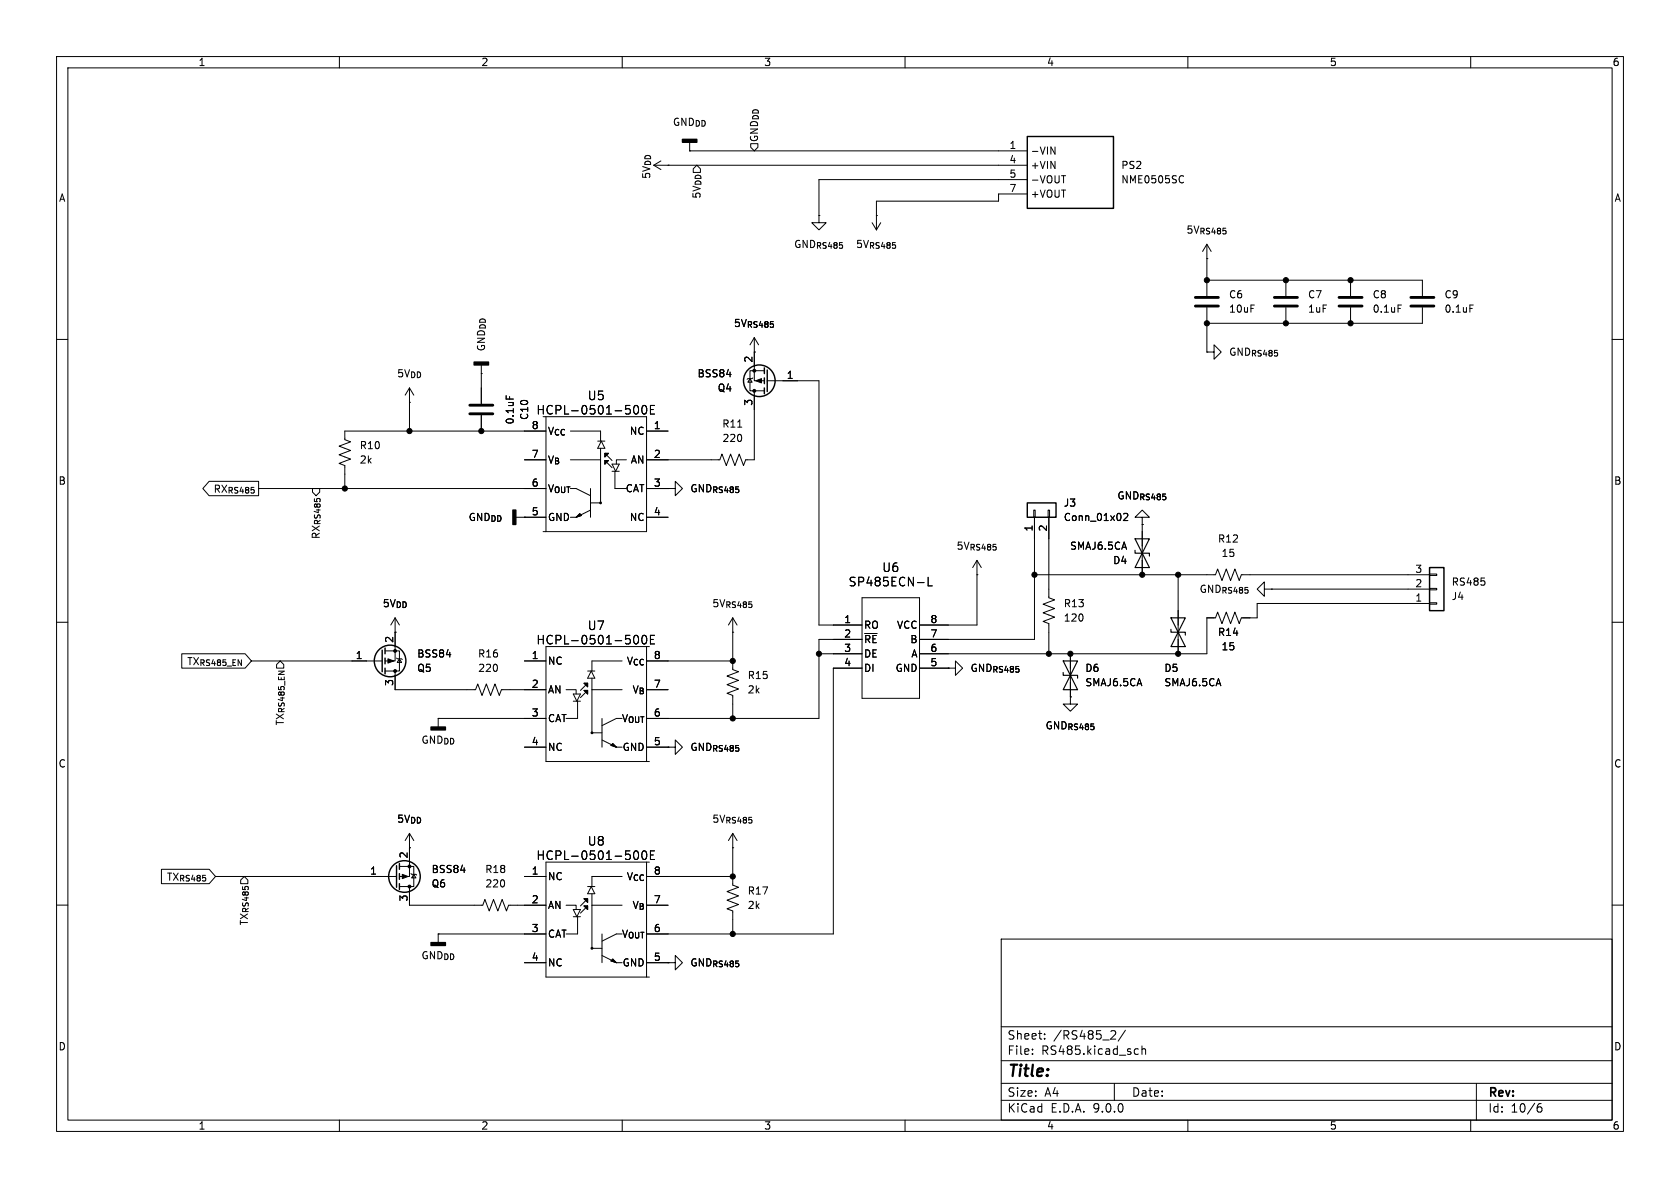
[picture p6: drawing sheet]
<svg xmlns="http://www.w3.org/2000/svg" width="297mm" height="210mm" viewBox="0 0 297 210" stroke-linecap="round" stroke-linejoin="round" font-family="sans-serif">
<g fill="none" stroke="#000" stroke-width=".18">
<path d="M10 10h277v190h-277zM12 12h273v186h-273zM60 10v2M110 10v2M160 10v2M210 10v2M260 10v2M115.6 29.2h66M115.6 29.2l1.2 .8M116.8 28.4l-1.2 .8M118.1 29.2h.1M121.9 26.7h.1"/>
<path d="M121.9 25.1v1.6M121.9 26.7h59.7M132.7 25.4h1.3v.6l-.7 .7-.6-.7zM144.8 38.1v1.3h1.2l-1.2 1.2-1.3-1.2h1.3M144.8 38.1h.1M154.2 39.4l.7 1.2M154.9 38.1h.1M155.7 39.4l-.8 1.2M181.6 31.8h-36.8v6.3M181.6 34.3h-5.1v1.3h-21.6v5M185.8 26l.7 1.2v-1.2M187.7 31.1h.7"/>
<path d="M209 31.1l.2 .1M209.2 32.2l-.2 .1M133.3 59.7v7.6h1.8M133.3 59.7l-.7 1.3M133.3 59.7l.8 1.3M213.4 45.7h.1M213.4 43.2l-.8 1.3M213.4 43.2l.7 1.3M213.4 43.2v9.1M213.4 54.4v7.8M213.4 49.5h38.1v2.8M227.3 49.5v2.8"/>
<path d="M227.3 54.4v2.8M238.8 49.5v2.8M238.8 54.4v2.8M247.2 53.9h.6M251.5 54.4v2.8h-38.1M259.9 53.9h.6M10 60h2M72.4 71.1h.1M72.4 68.6v7.6M72.4 68.6l-.8 1.3M72.4 68.6l.8 1.3M85.1 66h.1"/>
<path d="M85.1 64.5v6.9M85.1 73.4v2.8M89.5 69.9v.6M96 73.7h18.3v20.3h-18.3M96.5 76.2h-35.5v1.5l1 .4-2.1 .8 2.1 .7-2.1 .8 2.1 .8-2.1 .7 1.1 .4v4.1M96.5 73.7v20.3M100.8 76.2h5.4v1.8M105.7 78h1.2M106.2 79.2v9.7h-1.8M106.3 78l.6 1.2h-1.2zM112 72.3l.2-.5 .2-.1a.83 .83 0 0 1 .6 .6 .83 .83 0 0 1-.3 .8h-.5l-.2-.5M113.6 71.8l.2-.1a.83 .83 0 0 1 .6 .6 .83 .83 0 0 1-.3 .8l-.1 .1a.82 .82 0 0 1-.4-1.4z"/>
<path d="M114.3 76.2h3.8M115 72.4h.5M115.7 71.7h-.7v1.5h.7M130.4 75.5h.7M132.6 66.9l.4 .7h-.8zM133.1 66.8l-.1 .1h-.8l-.1 .2M133.3 69.1v12.2h-1.5l-.4 1-.7-2-.8 2-.7-2-.8 2-.8-2-.3 1h-13M133.3 62.2h.1M135.1 65.5h-2.5v3.6h2.5M135.6 67.3h9.2v43.2h7.6M213.4 62.2h1.2v-1.2l1.3 1.2-1.3 1.3v-1.3M213.4 62.2h.1"/>
<path d="M285 60h2M37 85.1h8.7v2.5h-8.7l-1.1-1.2zM45.7 86.4h50.8M91.2 91.4h5.3M92.7 91.4h.1M92.7 81.3h3.8M100.8 81.3h5.4M100.8 91.4h1.1M102.5 90.8l.3 .3-.9 .3zM104.4 86.4v5M104.4 90.2l-2.5 1.2M106.9 80.1l1.3 1.3"/>
<path d="M106.9 81.4l1.3 1.3M106.9 80.1h.7l-.7 .7zM106.9 81.4h.7l-.7 .6zM108.2 82h1.3l-.7 1.3zM108.2 83.3h1.3M108.7 83.3v3.1h2M110.7 81.3h-1.7v.7M114.3 86.4h3.8M114.3 91.4h3.8M118.1 86.4h1.3v-1.3l1.2 1.3-1.2 1.2v-1.2M118.1 86.4h.1M172.7 99.1v11.4h-10.1"/>
<path d="M172.7 99.1l-.7 1.2M172.7 99.1l.8 1.2M182.8 90.2h.2v1.2h-.2zM182.9 91.4v21.6h-20.3M185.3 90.2h.2v1.2h-.2zM185.4 91.4v14.3l1 .3-2 .8 2 .8-2 .7 2 .8-2 .8 1 .3v5.4M198.7 90.9l.4-.2 .3 .4-.8 .9h.8M201.9 91.4h1.3l-1.3-1.2-1.2 1.2h1.2v1.3M201.9 92.7h.1M201.9 92.7v8.9M10 110h2M32.1 115.6h11.2l1.1 1.2-1.1 1.3h-11.2z"/>
<path d="M44.4 116.8h23.2M68.1 115.1h2.5v3.5h-2.5M69.8 118.6v3.3h14.3l.4-1 .7 2 .8-2 .7 2 .8-2 .8 2 .3-1h7.9M69.8 111.8h.1M69.8 109.2v7.6h-1.7M69.8 109.2l-.7 1.3M69.8 109.2l.8 1.3M70.1 116.3l.1 .2h.8l.1 .1M70.6 116.5l.4 .6h-.8zM92.7 116.8h3.8M103.9 118.6h1.3M104.5 118.6l.7 1.3h-1.3z"/>
<path d="M104.6 119.9v9.6h1.8M110 116.8h-5.4v1.8M112 112.9l.2-.4 .2-.2a.83 .83 0 0 1 .6 .6 .83 .83 0 0 1-.3 .9h-.5l-.2-.5M113.6 112.5l.2-.2a.83 .83 0 0 1 .6 .6 .83 .83 0 0 1-.3 .9h-.1a.82 .82 0 0 1-.4-1.3zM114.3 114.3v20.3M114.3 116.8h15.2M114.8 114.3h-18.3v20.3h18.3M115 113h.5M115.7 112.3h-.7v1.5h.7M129.5 109.2v9.2l1.1 .3-2.1 .8 2.1 .8-2.1 .7 2.1 .8-2.1 .8 1 .3v4.1M129.5 111.8h.1M129.5 109.2l-.7 1.3"/>
<path d="M129.5 109.2l.8 1.3M144.8 115.6h7.6M152.4 105.7h10.2v17.7h-10.2zM152.4 118.1h-5.1v47h-33M152.4 113h-7.6v14h-30.5M162.6 118.1h5M164.1 102v1.6h.7M167.6 118.1h1.3v-1.3l1.3 1.3-1.3 1.3v-1.3M167.6 118.1h.1M172.7 101.6h.1M182.9 101.6h32l.4-1 .7 2 .8-2 .8 2 .7-2 .8 2 .4-1h33.2M189.2 115.6v7.6"/>
<path d="M208.3 101.6v14M223.5 104.1v-1.2l-1.3 1.2 1.3 1.3v-1.3h1.3M224.8 104.1h.1M224.8 104.1h27.9M252.7 106.6h1.3v.2h-1.3zM252.7 104h1.3v.3h-1.3zM252.7 101.5h1.3v.2h-1.3zM252.7 106.7h-30.5v2.5h-2.7l-.4 1-.8-2-.7 2-.8-2-.8 2-.7-2-.4 1h-1.5v6.4h-50.8M262.5 102.8v.5M285 110h2M77.5 127h.1M77.5 127h19"/>
<path d="M77.5 127v1.5M92.7 132.1h3.8M100.1 121.9h1.8v.8M101.3 122.7h1.3l-.6 1.3zM101.3 124h1.3M102.1 124v3h-2M103.3 120.8h.6v.6zM103.3 122h.6v.7zM103.9 120.8l-1.3 1.2M103.9 122l-1.3 1.3M104.6 121.9h5.4M106.4 127v5.1"/>
<path d="M106.4 130.8l2.6 1.3M108 131.8l.3-.4 .7 .7zM109 132.1h1M110 127h-1l-2.6 1.3M114.3 121.9h3.8M114.3 132.1h3.8M118.1 132.1h1.3v-1.3l1.2 1.3-1.2 1.3v-1.3M118.1 132.1h.1M189.2 123.2v1.3h1.3l-1.3 1.2-1.2-1.2h1.2M189.2 123.2h.1M28.5 153.7h8.5l1.1 1.2-1.1 1.3h-8.5zM38.1 154.9h32"/>
<path d="M70.6 153.2h2.6v3.5h-2.6M72.4 149.9h.1M72.4 156.7v3.3h12.9l.4-1 .8 2 .7-2 .8 2 .8-2 .7 2 .4-1h6.6M72.4 147.3v7.6h-1.8M72.4 147.3l-.8 1.3M72.4 147.3l.8 1.3M72.6 154.4l.2 .2h.7l.2 .1M73.2 154.6l.3 .6h-.7zM92.7 154.9h3.8M103.3 158.9h.6v.6zM103.9 158.9l-1.3 1.2M103.9 156.7h1.3"/>
<path d="M104.5 156.7l.7 1.3h-1.3zM104.6 158v9.6h1.8M110 154.9h-5.4v1.8M112 151l.2-.4 .2-.2a.83 .83 0 0 1 .6 .6 .83 .83 0 0 1-.3 .9h-.5l-.2-.5M113.7 150.5l.1-.1a.83 .83 0 0 1 .6 .6 .83 .83 0 0 1-.3 .9h-.1a.83 .83 0 0 1-.6-.6 .83 .83 0 0 1 .3-.8zM114.3 152.4v20.3M114.3 154.9h15.2M114.8 152.4h-18.3v20.3h18.3M115 151.1h.5M115.7 150.4h-.7v1.5h.7M129.5 147.3v9.2l1.1 .3-2.1 .8 2.1 .8-2.1 .7 2.1 .8-2.1 .8 1 .3v4.1M129.5 149.9h.1"/>
<path d="M129.5 147.3l-.7 1.3M129.5 147.3l.8 1.3M10 160h2M77.5 165.1h.1M77.5 165.1h19M77.5 165.1v1.5M92.7 170.2h3.8M100.1 160h1.8v.8M101.3 160.8h1.3l-.6 1.3zM101.3 162.1h1.3M102.1 162.1v3h-2M103.3 160.1h.6v.7z"/>
<path d="M103.9 160.1l-1.3 1.3M104.6 160h5.4M106.4 165.1v5.1M106.4 168.9l2.6 1.3M108 169.9l.3-.4 .7 .7zM109 170.2h1M110 165.1h-1l-2.6 1.3M114.3 160h3.8M114.3 170.2h3.8M118.1 170.2h1.3v-1.3l1.2 1.3-1.2 1.3v-1.3M118.1 170.2h.1M177 166h108v32h-108z"/>
<path d="M285 160h2M60 198v2M110 198v2M160 198v2M177 194.5h108M177 191.5h108M177 187.5h108M177 181.5h108M182.5 186.3v.1M182.5 185.5v.1M184.7 183.6v.1M184.7 182.8v.1"/>
<path d="M196.6 182.2l.5 .1 .1 .3-.9 1.1h.9M197 191.5v3M199 182.1l-1.3 2M200.8 185.4l.4 .1M201.2 186.3l-.4 .1M201.9 185.5l.2-.1 .4 .1v.9M201.9 184.9v1.5M210 198v2M260 198v2M261 191.5v6.5M271.7 196l.3-.3h.5l.1 .3v.3l-.3 .3-.4-.1-.2-.2M272.5 195.1a.59 .59 0 0 0-.8 .6"/>
</g>
<path d="M120.6 24.6h2.6v.5h-2.6zM83.8 64h2.6v.5h-2.6zM90.7 90.2h.5v2.5h-.5zM76.2 128.5h2.5v.5h-2.5zM76.2 166.6h2.5v.5h-2.5z" fill="#000" stroke="#000" stroke-width=".25"/>
<path d="M200.7 95.3h2.5l-1.3 2.5zM200.7 97.3v.5h2.5v.5M201.9 97.8l1.3 2.5h-2.5zM188 118.9v.5h2.5v.5M188 116.8h2.5l-1.3 2.6zM189.2 119.4l1.3 2.5h-2.5zM207 109.2h2.5l-1.2 2.6zM207 111.3v.5h2.5v.5M208.3 111.8l1.2 2.5h-2.5z" fill="none" stroke="#000" stroke-width=".2"/>
<g fill="none" stroke="#000" stroke-width=".25">
<path d="M181.6 24.1h15.2v12.7h-15.2zM135.1 65v1M135.1 66.8v1M135.1 68.6v1M135.6 65.4v3.8M181.6 88.9h5.1v2.5h-5.1zM67.6 114.9v3.8M68.1 114.6v1M68.1 116.3v1M68.1 118.1v1M252.7 100.3h2.6v7.7h-2.6zM70.1 153v3.8"/>
<path d="M70.6 152.7v1M70.6 154.4v1M70.6 156.2v1"/>
<circle cx="134.2" cy="67.3" r="2.79"/>
<circle cx="106.2" cy="88.9" r=".13"/>
<circle cx="69" cy="116.8" r="2.79"/>
<circle cx="104.6" cy="129.5" r=".13"/>
<circle cx="71.5" cy="154.9" r="2.79"/>
<circle cx="104.6" cy="167.6" r=".13"/>
</g>
<g fill="#000" stroke="#000" stroke-width=".18">
<path d="M133.6 67.3l1-.4v.8zM102.5 90.8l.3 .3-.9 .3zM106.9 80.1h.7l-.7 .7zM106.9 81.4h.7l-.7 .6zM68.6 116.5l1 .3-1 .4zM103.3 120.8h.6v.6zM103.3 122h.6v.7zM108 131.8l.3-.4 .7 .7zM71.1 154.6l1 .3-1 .4zM103.3 158.9h.6v.6zM103.3 160.1h.6v.7zM108 169.9l.3-.4 .7 .7z"/>
<circle cx="213.4" cy="49.5" r=".46"/>
<circle cx="213.4" cy="57.2" r=".46"/>
<circle cx="227.3" cy="57.2" r=".46"/>
<circle cx="227.3" cy="49.5" r=".46"/>
<circle cx="238.8" cy="49.5" r=".46"/>
<circle cx="238.8" cy="57.2" r=".46"/>
<circle cx="72.4" cy="76.2" r=".46"/>
<circle cx="85.1" cy="76.2" r=".46"/>
<circle cx="133.3" cy="69.1" r=".25"/>
<circle cx="133.3" cy="65.5" r=".25"/>
<circle cx="61" cy="86.4" r=".46"/>
<circle cx="69.8" cy="118.6" r=".25"/>
<circle cx="69.8" cy="115.1" r=".25"/>
<circle cx="129.5" cy="116.8" r=".46"/>
<circle cx="144.8" cy="115.6" r=".46"/>
<circle cx="182.9" cy="101.6" r=".46"/>
<circle cx="185.4" cy="115.6" r=".46"/>
<circle cx="189.2" cy="115.6" r=".46"/>
<circle cx="201.9" cy="101.6" r=".46"/>
<circle cx="208.3" cy="115.6" r=".46"/>
<circle cx="208.3" cy="101.6" r=".46"/>
<circle cx="129.5" cy="127" r=".46"/>
<circle cx="72.4" cy="156.7" r=".25"/>
<circle cx="72.4" cy="153.2" r=".25"/>
<circle cx="129.5" cy="154.9" r=".46"/>
<circle cx="129.5" cy="165.1" r=".46"/>
</g>
<path d="M211.3 52.6h4.1M211.3 54.1h4.1M225.3 52.6h4.1M225.3 54.1h4.1M236.7 52.6h4.1M236.7 54.1h4.1M249.4 52.6h4.1M249.4 54.1h4.1M83.1 71.6h4M83.1 73.2h4" fill="none" stroke="#000" stroke-width=".51"/>
<text font-size="2.8" x="178" y="190.9">Title:</text>
<g font-size="2.1">
<text x="103.8" y="70.9">U5</text>
<text x="94.7" y="73.5">HCPL-0501-500E</text>
<text x="155.9" y="101.3">U6</text>
<text x="149.9" y="103.9">SP485ECN-L</text>
<text x="103.8" y="111.6">U7</text>
<text x="94.7" y="114.1">HCPL-0501-500E</text>
<text x="103.8" y="149.7">U8</text>
<text x="94.7" y="152.2">HCPL-0501-500E</text>
<text x="178" y="184">Sheet:</text>
<text x="186.2" y="184">/RS485_2/</text>
<text x="178" y="186.7">File:</text>
<text x="184.1" y="186.7">RS485.kicad_sch</text>
<text x="178" y="196.9">KiCad</text>
<text x="178" y="194.1">Size:</text>
<text x="184.7" y="194.1">A4</text>
<text x="185.7" y="196.9">E.D.A.</text>
<text x="193.3" y="196.9">9.0.0</text>
<text x="200" y="194.1">Date:</text>
<text x="263" y="194.3">Rev:</text>
<text x="263" y="196.9">Id:</text>
<text x="267.1" y="196.9">10/6</text>
</g>
<g font-size="1.8">
<text x="35" y="11.9">1</text>
<text x="85" y="11.9">2</text>
<text x="135" y="11.9">3</text>
<text x="185" y="11.9">4</text>
<text x="235" y="11.9">5</text>
<text x="285" y="11.9">6</text>
<text x="118.8" y="22.5">GND_{DD}</text>
<text x="134.2" y="25.2" transform="rotate(-90 134.2 25.2)">GND_{DD}</text>
<text x="178.4" y="26.4">1</text>
<text x="178.4" y="29">4</text>
<text x="182.1" y="27.5">-VIN</text>
<text x="10.3" y="35.9">A</text>
<text x="115.2" y="31.7" transform="rotate(-90 115.2 31.7)">5V_{DD}</text>
<text x="124.1" y="35.3" transform="rotate(-90 124.1 35.3)">5V_{DD}</text>
<text x="178.4" y="31.5">5</text>
<text x="178.4" y="34">7</text>
<text x="182.1" y="30.1">+VIN</text>
<text x="182.1" y="32.6">-VOUT</text>
<text x="182.1" y="35.2">+VOUT</text>
<text x="198.1" y="30.1">PS2</text>
<text x="198.1" y="32.6">NME0505SC</text>
<text x="285.3" y="35.9">A</text>
<text x="209.6" y="41.5">5V_{RS485}</text>
<text x="140.3" y="44">GND_{RS485}5V_{RS485}</text>
<text x="217.2" y="52.9">C6</text>
<text x="231.1" y="52.9">C7</text>
<text x="242.6" y="52.9">C8</text>
<text x="255.3" y="52.9">C9</text>
<text x="129.6" y="58">5V_{RS485}</text>
<text x="217.2" y="55.5">10uF</text>
<text x="231.1" y="55.5">1uF</text>
<text x="242.6" y="55.5">0.1uF</text>
<text x="255.3" y="55.5">0.1uF</text>
<text x="86" y="62.2" transform="rotate(-90 86 62.2)">GND_{DD}</text>
<text x="133.1" y="64.2" transform="rotate(-90 133.1 64.2)">2</text>
<text x="217.2" y="63.1">GND_{RS485}</text>
<text x="70.1" y="66.9">5V_{DD}</text>
<text x="123.2" y="66.9">BSS84</text>
<text x="126.8" y="69.4">Q4</text>
<text x="133.1" y="71.8" transform="rotate(-90 133.1 71.8)">3</text>
<text x="139" y="67.1">1</text>
<text x="91" y="75.1" transform="rotate(-90 91 75.1)">0.1uF</text>
<text x="93.6" y="74.3" transform="rotate(-90 93.6 74.3)">C10</text>
<text x="93.9" y="75.9">8</text>
<text x="96.8" y="77.1">V_{CC}</text>
<text x="111.2" y="77.1">NC</text>
<text x="115.5" y="75.9">1</text>
<text x="127.6" y="75.8">R11</text>
<text x="63.5" y="79.6">R10</text>
<text x="63.5" y="82.1">2k</text>
<text x="93.9" y="81">7</text>
<text x="96.8" y="82.1">V_{B}</text>
<text x="111.4" y="82.1">AN</text>
<text x="115.5" y="81">2</text>
<text x="127.6" y="78.3">220</text>
<text x="10.3" y="85.9">B</text>
<text x="37.6" y="87.3">RX_{RS485}</text>
<text x="93.9" y="86.1">6</text>
<text x="96.8" y="87.2">V_{OUT}</text>
<text x="110.5" y="87.2">CAT</text>
<text x="115.5" y="86.1">3</text>
<text x="121.9" y="87.2">GND_{RS485}</text>
<text x="188" y="89.8">J3</text>
<text x="197.4" y="88.5">GND_{RS485}</text>
<text x="285.3" y="85.9">B</text>
<text x="56.7" y="95.4" transform="rotate(-90 56.7 95.4)">RX_{RS485}</text>
<text x="82.7" y="92.3">GND_{DD}</text>
<text x="93.9" y="91.2">5</text>
<text x="96.8" y="92.3">GND</text>
<text x="111.2" y="92.3">NC</text>
<text x="115.5" y="91.2">4</text>
<text x="182.6" y="94.1" transform="rotate(-90 182.6 94.1)">1</text>
<text x="185.2" y="94.1" transform="rotate(-90 185.2 94.1)">2</text>
<text x="188" y="92.3">Conn_01x02</text>
<text x="169" y="97.4">5V_{RS485}</text>
<text x="189.1" y="97.4">SMAJ6.5CA</text>
<text x="196.7" y="99.9">D4</text>
<text x="215.2" y="96.1">R12</text>
<text x="215.9" y="98.7">15</text>
<text x="250.1" y="101.3">3</text>
<text x="67.6" y="107.5">5V_{DD}</text>
<text x="125.8" y="107.5">5V_{RS485}</text>
<text x="188" y="107.5">R13</text>
<text x="212" y="105">GND_{RS485}</text>
<text x="250.1" y="106.4">1</text>
<text x="250.1" y="103.9">2</text>
<text x="256.5" y="106.3">J4</text>
<text x="256.5" y="103.7">RS485</text>
<text x="69.6" y="113.7" transform="rotate(-90 69.6 113.7)">2</text>
<text x="149.2" y="110.2">1</text>
<text x="149.2" y="112.8">2</text>
<text x="152.7" y="111.4">RO</text>
<text x="152.7" y="113.9">~{RE}</text>
<text x="158.5" y="111.4">VCC</text>
<text x="160.8" y="113.9">B</text>
<text x="164.4" y="110.2">8</text>
<text x="164.4" y="112.8">7</text>
<text x="188" y="110.1">120</text>
<text x="215.2" y="112.6">R14</text>
<text x="32.9" y="117.8">TX_{RS485_EN}</text>
<text x="62.8" y="116.6">1</text>
<text x="73.7" y="119">Q5</text>
<text x="73.7" y="116.4">BSS84</text>
<text x="84.4" y="116.4">R16</text>
<text x="84.4" y="119">220</text>
<text x="93.9" y="116.6">1</text>
<text x="96.8" y="117.7">NC</text>
<text x="110.7" y="117.7">V_{CC}</text>
<text x="115.5" y="116.6">8</text>
<text x="149.2" y="115.3">3</text>
<text x="149.2" y="117.9">4</text>
<text x="152.7" y="116.4">DE</text>
<text x="152.7" y="119">DI</text>
<text x="158.2" y="119">GND</text>
<text x="161" y="116.4">A</text>
<text x="164.4" y="115.3">6</text>
<text x="164.4" y="117.9">5</text>
<text x="171.5" y="119">GND_{RS485}</text>
<text x="191.8" y="119">D6</text>
<text x="205.7" y="119">D5</text>
<text x="215.9" y="115.2">15</text>
<text x="69.6" y="121.4" transform="rotate(-90 69.6 121.4)">3</text>
<text x="93.9" y="121.7">2</text>
<text x="96.8" y="122.8">AN</text>
<text x="111.7" y="122.8">V_{B}</text>
<text x="115.5" y="121.7">7</text>
<text x="132.1" y="120.2">R15</text>
<text x="132.1" y="122.8">2k</text>
<text x="191.8" y="121.5">SMAJ6.5CA</text>
<text x="205.7" y="121.5">SMAJ6.5CA</text>
<text x="50.4" y="128.4" transform="rotate(-90 50.4 128.4)">TX_{RS485_EN}</text>
<text x="74.4" y="131.7">GND_{DD}</text>
<text x="93.9" y="126.7">3</text>
<text x="93.9" y="131.8">4</text>
<text x="96.8" y="127.9">CAT</text>
<text x="109.8" y="127.9">V_{OUT}</text>
<text x="115.5" y="126.7">6</text>
<text x="115.5" y="131.8">5</text>
<text x="184.7" y="129.1">GND_{RS485}</text>
<text x="10.3" y="135.9">C</text>
<text x="96.8" y="132.9">NC</text>
<text x="110" y="132.9">GND</text>
<text x="121.9" y="132.9">GND_{RS485}</text>
<text x="285.3" y="135.9">C</text>
<text x="70.1" y="145.6">5V_{DD}</text>
<text x="125.8" y="145.6">5V_{RS485}</text>
<text x="29.4" y="155.9">TX_{RS485}</text>
<text x="65.3" y="154.7">1</text>
<text x="72.1" y="151.8" transform="rotate(-90 72.1 151.8)">2</text>
<text x="76.2" y="154.5">BSS84</text>
<text x="85.7" y="154.5">R18</text>
<text x="93.9" y="154.7">1</text>
<text x="96.8" y="155.8">NC</text>
<text x="110.7" y="155.8">V_{CC}</text>
<text x="115.5" y="154.7">8</text>
<text x="72.1" y="159.5" transform="rotate(-90 72.1 159.5)">3</text>
<text x="76.2" y="157.1">Q6</text>
<text x="85.7" y="157.1">220</text>
<text x="93.9" y="159.8">2</text>
<text x="96.8" y="160.9">AN</text>
<text x="111.7" y="160.9">V_{B}</text>
<text x="115.5" y="159.8">7</text>
<text x="132.1" y="158.3">R17</text>
<text x="132.1" y="160.9">2k</text>
<text x="44" y="163.7" transform="rotate(-90 44 163.7)">TX_{RS485}</text>
<text x="93.9" y="164.8">3</text>
<text x="96.8" y="166">CAT</text>
<text x="109.8" y="166">V_{OUT}</text>
<text x="115.5" y="164.8">6</text>
<text x="74.4" y="169.8">GND_{DD}</text>
<text x="93.9" y="169.9">4</text>
<text x="96.8" y="171">NC</text>
<text x="110" y="171">GND</text>
<text x="115.5" y="169.9">5</text>
<text x="121.9" y="171">GND_{RS485}</text>
<text x="10.3" y="185.9">D</text>
<text x="285.3" y="185.9">D</text>
<text x="35" y="199.9">1</text>
<text x="85" y="199.9">2</text>
<text x="135" y="199.9">3</text>
<text x="185" y="199.9">4</text>
<text x="235" y="199.9">5</text>
<text x="285" y="199.9">6</text>
</g>
</svg>
